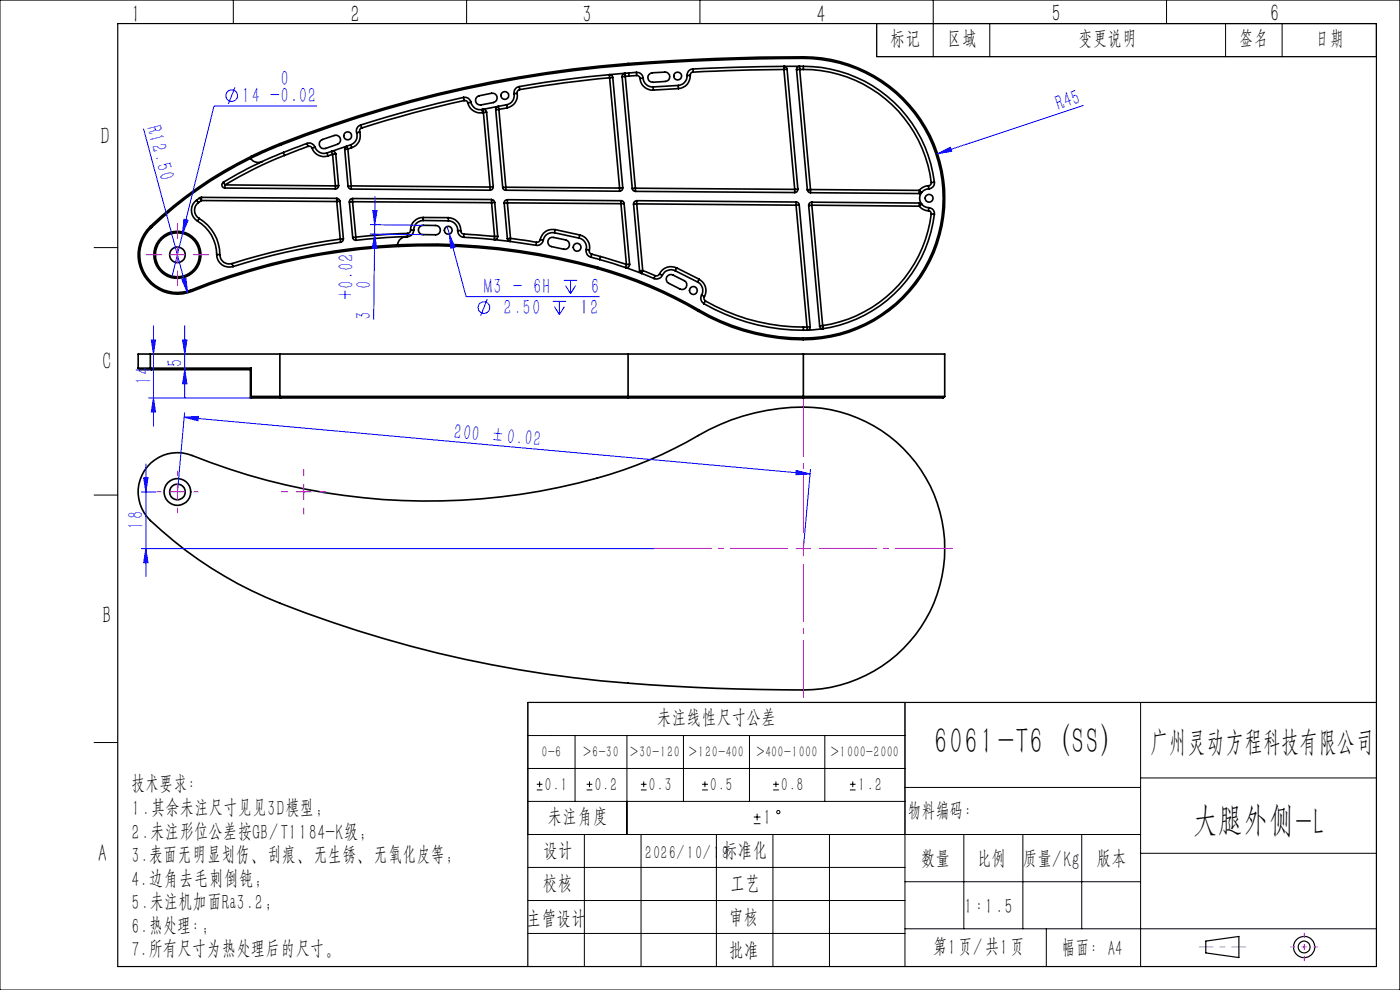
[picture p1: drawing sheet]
<svg xmlns="http://www.w3.org/2000/svg" width="297mm" height="210mm" viewBox="0 0 297 210" stroke-linecap="round" stroke-linejoin="round" font-family="sans-serif">
<g fill="none" stroke="#000" stroke-width=".35">
<path d="M109.1 19.9a2.02 2.02 0 0 1-1.6 2.3M109.7 19.8l-.6 .1M109.7 19.8a2.69 2.69 0 0 1-2.1 3.1M110.1 18.4a1.29 1.29 0 0 0-1 1.5M110.1 18.4l.1 .6M110.2 19a.67 .67 0 0 0-.5 .8M129.3 16.5a238 238 0 0 0-19.1 2.5M129.3 16.5l2.1 23.4M130 16.4a.61 .61 0 0 0-.7-.5v.6M130 16.4l-.7 .1M130 16.4l2.1 23.4M132 16.3l2.1 23.7"/>
<path d="M132.6 16.2v-.5a.5 .5 0 0 0-.6 .6M132.6 16.2l-.6 .1M132.6 16.2l2.2 23.7M133.2 13.5a256.2 256.2 0 0 0-73.8 17M133.2 13.5l.1 .3M133.3 13.8a253.6 253.6 0 0 0-73.8 17M133.4 15.5a243.2 243.2 0 0 0-23.3 2.9M133.4 15.5l.1 .6M133.5 16.1l-.9 .1M135 15.3a1.4 1.4 0 0 1 1.5 1.3M135 15.3l-1.6 .2M135 15.3l.1 .7"/>
<path d="M135.1 16a.73 .73 0 0 1 .7 .6M135.1 16l-1.6 .1M135.8 16.6a2.66 2.66 0 0 0 2.8 2.5M136.5 16.6a1.99 1.99 0 0 0 2.1 1.8M136.5 16.6h-.7M137.7 15.8l.7-.4 2.6-.1a.99 .99 0 0 1 1.1 .9 .99 .99 0 0 1-1 1.1l-2.6 .2a1 1 0 0 1-1-.6 1 1 0 0 1 .2-1.1zM138.6 18.4v.7M143.9 18.1v.7M143.9 18.1l-5.3 .3M143.9 18.8l-5.3 .3M145.8 16a2.06 2.06 0 0 1-1.9 2.1M146.4 16h-.6"/>
<path d="M146.4 16a2.66 2.66 0 0 1-2.5 2.8M147 14.6a1.27 1.27 0 0 0-1.2 1.4M147 14.6v.7M147 15.3a.6 .6 0 0 0-.6 .7M166.3 14.7l-19.3 .6M166.3 14.7l2.3 25.5M167 14.7a.49 .49 0 0 0-.7-.5v.5M167 14.7h-.7M167 14.7l2.3 25.4M169 14.8l2.3 25.5M169.7 14.7v-.1a.29 .29 0 0 0 0-.4 .29 .29 0 0 0-.4 0l-.3 .6M169.7 14.7l-.7 .1"/>
<path d="M169.7 14.7h.7M169.7 14.7l2.2 25.5M170.4 12.1a491.1 491.1 0 0 0-37.2 1.4M170.4 12.4a515 515 0 0 0-37.1 1.4M170.4 12.1a30 30 0 0 1 30 30 30 30 0 0 1-30 30M170.4 12.4a29.7 29.7 0 0 1 29.7 29.6 29.7 29.7 0 0 1-29.7 29.7M170.4 14.1l-14.6 .2-8.8 .3M170.4 14.1a28 28 0 0 1 27.8 24.6M170.4 14.1v.6M170.4 14.7a27.3 27.3 0 0 1 27.2 24M170.4 12.1v.3M47.4 38.7a.67 .67 0 0 0-.3 .7 .67 .67 0 0 0 .6 .5"/>
<path d="M47.4 38.7l.3 .5M47.7 39.2v.7M47.7 39.9l23.5 .2M47.7 39.2l23.5 .2M53.1 33.6a2.03 2.03 0 0 0 2.5 .7M53.1 33.6a85.4 85.4 0 0 0-21 14.7M53.3 33.2a86.1 86.1 0 0 0-21.4 14.8M53.3 33.2l-.2 .4M55.6 34.3l-3.1 1.5-5.1 2.9M59.4 30.5l-6.1 2.7M59.4 30.5l.1 .3M59.5 30.8l-6.4 2.8"/>
<path d="M60.1 32.3l-4.5 2M60.1 32.3l.3 .7M60.4 33a82.9 82.9 0 0 0-12.7 6.2M65.1 30.4l-5 1.9M65.1 30.4a1.35 1.35 0 0 1 1.8 .8M65.1 30.4l.3 .6M65.4 31a.69 .69 0 0 1 .8 .5M65.4 31l-5 2M66.2 31.5a2.69 2.69 0 0 0 3.4 1.6M66.9 31.2a1.98 1.98 0 0 0 2.5 1.2M66.9 31.2l-.7 .3M68.1 29.8l2.8-1.1a.99 .99 0 0 1 1.3 .6 .99 .99 0 0 1-.6 1.3l-2.6 .9a1 1 0 0 1-1.1-.5 1 1 0 0 1 .2-1.2z"/>
<path d="M69.4 32.4l.2 .7M70.6 32.7l-1 .4M70.6 32.7l.6 6.7M71.2 39.4v.7M71.2 32.7a.58 .58 0 0 0-.9-.5l.3 .5M71.2 32.7h-.6M71.2 32.7l.6 6.7M71.8 39.4a.66 .66 0 0 1-.6 .7M71.8 39.4h-.6M73.1 31.7l.7 7.8M73.8 31.6l-.1-.4a.25 .25 0 0 0-.4-.2 .25 .25 0 0 0-.1 .4l-.1 .3M73.8 31.6l-.7 .1"/>
<path d="M73.8 31.6l.7 7.8M73.8 39.5a.67 .67 0 0 0 .7 .6M74.4 30.7l.2 .6M74.4 30.7l-5 1.7M74.5 39.4v.7M74.5 39.4l-.7 .1M74.5 39.4l29.5 .3M74.6 31.3l-.8 .3M75.7 28.2a2.02 2.02 0 0 1-1.3 2.5M76.3 28a2.59 2.59 0 0 1-1.7 3.3M76.3 28l-.6 .2M76.5 26.5a1.31 1.31 0 0 0-.8 1.7"/>
<path d="M76.5 26.5l.2 .7M76.7 27.2a.65 .65 0 0 0-.4 .8M98.3 20.7a248.2 248.2 0 0 0-21.8 5.8M98.3 20.7a1.3 1.3 0 0 1 1.6 1M98.3 20.7l.2 .6M98.5 21.3a231.2 231.2 0 0 0-21.8 5.9M98.5 21.3a.62 .62 0 0 1 .7 .5M99.2 21.8a2.77 2.77 0 0 0 3.2 2.1M99.9 21.7a1.96 1.96 0 0 0 2.3 1.5M99.9 21.7l-.7 .1M101 20.7l.7-.4 2.6-.5a1.01 1.01 0 0 1 1.1 .8 1.01 1.01 0 0 1-.7 1.2l-2.6 .5a.99 .99 0 0 1-1.1-.5 .99 .99 0 0 1 0-1.1zM102.2 23.2l.2 .7"/>
<path d="M102.6 23.9l1.4 15.8M102.6 23.9h-.2M103.2 23.8a.73 .73 0 0 0-.8-.6l.2 .7M103.2 23.8l-.6 .1M103.2 23.8l1.4 15.8M104 39.7v.6M104.6 39.6a.67 .67 0 0 1-.6 .7M104.6 39.6l-.6 .1M105.2 23.3l1.4 16.4M105.8 23.2v-.1a.29 .29 0 0 0 0-.4 .29 .29 0 0 0-.4 0l-.2 .6M105.8 23.2l-.6 .1M105.8 23.2l1.5 16.5"/>
<path d="M106.6 39.7a.67 .67 0 0 0 .7 .6M107.3 39.7h-.7M107.3 39.7v.6M107.3 39.7l24.1 .2M107.5 22.2l.1 .7M107.5 22.2l-5.3 1M107.6 22.9l-1.8 .3M131.4 39.9v.7M132.1 39.8a.67 .67 0 0 1-.7 .8M132.1 39.8l-.7 .1M134.1 40a.66 .66 0 0 0 .7 .6M134.8 39.9l-.7 .1"/>
<path d="M134.8 39.9v.7M134.8 39.9l33.8 .3M197 39.4a2.7 2.7 0 0 0-2 1M197 39.4v.7M197.6 38.7a.61 .61 0 0 1-.6 .7M198.2 38.7a1.27 1.27 0 0 1-1.2 1.4M198.2 38.7h-.6M31.9 48a8.3 8.3 0 0 0-1.3 10.6 8.3 8.3 0 0 0 10.1 3.2M31.9 48l.2 .3M32.1 48.3a8 8 0 0 0-1.2 10.1 8 8 0 0 0 9.7 3.1M41.7 42.5a2.66 2.66 0 0 0 .2 4.4M41.7 42.5l.4 .5"/>
<path d="M41.9 46.9a8.2 8.2 0 0 1 4.1 7.1M42.1 43a2 2 0 0 0 .1 3.3M42.2 46.3l-.3 .6M42.2 46.3a9.1 9.1 0 0 1 4.4 7.7M42.3 42l-.6 .5M42.3 42l.4 .5M42.7 42.5l-.6 .5M42.7 42.5l28.7 .2M42.8 41.9l-.5 .1M42.8 41.9l-.1 .6M42.8 41.9l28.7 .2M46 54a2.67 2.67 0 0 0 3.5 2.5"/>
<path d="M46 54h.6M46.6 54a1.98 1.98 0 0 0 2.6 1.9M49.2 55.9l.3 .6M71.4 42.7l.8 8M71.5 42.1a.67 .67 0 0 1 .6 .6M71.5 42.1l-.1 .6M72.1 42.7h-.7M72.1 42.7l.7 8M72.2 50.7v.7M72.2 50.7a141.9 141.9 0 0 0-23 5.2M72.2 51.4a135.4 135.4 0 0 0-22.7 5.1M72.8 50.7a.74 .74 0 0 1-.6 .7"/>
<path d="M72.8 50.7h-.6M74.1 42.9l.7 7.5M74.5 40.1l29.5 .2M74.8 42.1a.67 .67 0 0 0-.7 .8M74.8 42.1v.7M74.8 42.8l-.7 .1M74.8 42.1l29.5 .2M74.8 42.8l.7 7.5M74.8 42.8l29.5 .2M74.8 50.4a.67 .67 0 0 0 .8 .6M75.5 50.3l.1 .7M75.5 50.3l-.7 .1"/>
<path d="M84.3 51.9a134.6 134.6 0 0 1 42.5 4.7M84.3 51.9a135.4 135.4 0 0 0-43.7 9.6M84.3 51.9l.3 .4M84.6 52.3a133.7 133.7 0 0 1 42.1 4.7M84.6 52.3a132.3 132.3 0 0 0-43.9 9.5M86.2 50.2a2.02 2.02 0 0 0-1.9 1.7M86.2 50.2h.3M86.2 50.2l-4 .2-6.6 .6M86.4 49.5l-4.1 .2-6.8 .6M86.4 49.5l.1 .7M87.1 48.8a.73 .73 0 0 1-.7 .7M87.1 48.8h.7"/>
<path d="M87.8 48.8a1.39 1.39 0 0 1-1.3 1.4M89.1 48.1l.7-.3h2.6a.99 .99 0 0 1 1 1 .99 .99 0 0 1-1 1h-2.7a.97 .97 0 0 1-.9-.6 .97 .97 0 0 1 .3-1.1zM89.8 46.8a1.99 1.99 0 0 0-2 2M89.8 46.1a2.65 2.65 0 0 0-2.7 2.7M89.8 46.1v.7M89.8 46.8h5.3M89.8 46.1l5.3 .1M95.1 46.8a1.99 1.99 0 0 1 2 2.1M95.1 46.2a2.71 2.71 0 0 1 2.7 2.8M95.1 46.2v.6M97.1 48.9a1.39 1.39 0 0 0 1.3 1.4M97.1 48.9l.7 .1"/>
<path d="M97.8 49a.66 .66 0 0 0 .6 .7M98.4 50.3a140.4 140.4 0 0 1 15.3 1.7M98.4 49.7l6.5 .5M98.4 49.7v.6M104.3 42.3a.66 .66 0 0 1 .7 .7M104.3 42.3v.7M104.3 43l.6 7.2M105 43h-.7M105 43l.6 7.1M105.6 50.1a.54 .54 0 0 1-.8 .6l.1-.5M105.6 50.1l-.7 .1M107 43.1l.6 7.5"/>
<path d="M107.3 40.3l24.1 .3M107.6 42.4a.67 .67 0 0 0-.6 .7M107.6 43l-.6 .1M107.6 42.4v.6M107.6 42.4l24.1 .2M107.6 43l24.1 .2M107.6 43l.7 7.6M108.3 50.6l-.1 .6a.6 .6 0 0 1-.6-.6M108.3 50.6l5.5 .8M108.3 50.6h-.7M113.8 51.4l-.1 .6M114.6 50.8a.66 .66 0 0 1-.8 .6"/>
<path d="M114.6 50.8l.7 .2M115.3 51a1.35 1.35 0 0 1-1.6 1M116.4 50.8l.7-.5 2.9 .6a1.01 1.01 0 0 1 .8 1.2 1.01 1.01 0 0 1-1.2 .8l-2.6-.6a1.01 1.01 0 0 1-.6-1.5zM117.7 49.4a1.98 1.98 0 0 0-2.4 1.6M117.7 49.4l5.1 1.1M117.8 48.7l-.1 .7M117.8 48.7a2.7 2.7 0 0 0-3.2 2.1M117.8 48.7l5.2 1.1M122.8 50.5a1.97 1.97 0 0 1 1.6 2.4M123 49.8l-.2 .7M123 49.8a2.72 2.72 0 0 1 2 3.3M124.4 52.9a1.44 1.44 0 0 0 .9 1.7"/>
<path d="M124.4 52.9l.6 .2M125 53.1a.67 .67 0 0 0 .5 .8M125.3 54.6l1.9 .5M125.5 53.9l-.2 .7M125.5 53.9l1.9 .5M126.7 57a91.5 91.5 0 0 1 21.4 9M126.8 56.6a89.6 89.6 0 0 1 21.5 9.1M126.8 56.6l-.1 .4M127.2 55.1a86 86 0 0 1 11.5 4M127.4 54.4l5.5 1.7M127.4 54.4l-.2 .7M131.7 42.6a.67 .67 0 0 1 .7 .6"/>
<path d="M131.7 42.6v.6M131.7 43.2l1.2 12.9M132.4 43.2h-.7M132.4 43.2l1.2 12.8M133.6 56a.6 .6 0 0 1-.3 .6 .6 .6 0 0 1-.6 .1l.2-.6M133.6 56l-.7 .1M134.4 43.3l1.3 14.2M134.8 40.6l33.8 .2M135.1 42.6a.67 .67 0 0 0-.7 .7M135.1 42.6v.6M135.1 43.2l-.7 .1M135.1 42.6l33.8 .3"/>
<path d="M135.1 43.2l33.8 .3M135.1 43.2l1.2 14.2M136.3 57.4l-.2 .6-.4-.5M136.3 57.4l2.7 1.1M136.3 57.4l-.6 .1M139 58.5l-.3 .6M139.9 58.1a.73 .73 0 0 1-.9 .4M139.9 58.1l.6 .3M140.5 58.4a1.38 1.38 0 0 1-1.8 .7M141.7 58.5l.3-.2h.8l2.4 1.2a.99 .99 0 0 1 .4 1.4 .99 .99 0 0 1-1.3 .4l-2.4-1.2a.99 .99 0 0 1-.2-1.6zM143.2 57.4a2.08 2.08 0 0 0-2.7 1M143.2 57.4l4.8 2.4"/>
<path d="M143.5 56.8a2.69 2.69 0 0 0-3.6 1.3M143.5 56.8l-.3 .6M143.5 56.8l4.8 2.4M148 59.8a1.97 1.97 0 0 1 .8 2.8M148.3 59.2l-.3 .6M148.3 59.2a2.72 2.72 0 0 1 1.1 3.7M168.6 40.2v.6M168.9 42.9a.67 .67 0 0 1 .6 .6M168.9 42.9v.6M168.9 43.5l2.3 25.9M169.3 40.1a.66 .66 0 0 1-.7 .7M169.3 40.1l-.7 .1"/>
<path d="M169.5 43.5h-.6M169.5 43.5l2.4 25.8M171.3 40.3a.67 .67 0 0 0 .6 .6M171.6 43.6l2.3 25.5M171.9 40.2l-.6 .1M171.9 40.2v.7M171.9 40.9l23.1 .2M171.9 40.2l23.1 .2M172.2 42.9a.66 .66 0 0 0-.6 .7M172.2 42.9v.6M172.2 43.5l-.6 .1M172.2 42.9l22.8 .2"/>
<path d="M172.2 43.5l22.8 .2M172.2 43.5l2.3 25.6M195 40.4l.5 .4-.5 .3M195 43.1l.5 .2-.5 .4M195 43.1v.6M195 40.4v.7M195 43.7a2.7 2.7 0 0 0 2 1M197 44.7a.61 .61 0 0 1 .6 .7M197 44.1a1.22 1.22 0 0 1 1.2 1.4M197 40.1a1.99 1.99 0 0 0-1.9 2 1.99 1.99 0 0 0 1.9 2M197 44.1v.6M197.6 45.4l.6 .1"/>
<path d="M197.6 45.4a27.3 27.3 0 0 1-23.1 23.7M198.2 45.5a28 28 0 0 1-27.8 24.6M29.3 78.1h2.6M29.3 78.1a.97 .97 0 0 0 1.1 .3h1.7M31.9 78.1h21.4M31.9 75.1h27.5M31.9 75.1h-2.6v3M31.9 75.1v3M31.9 78.1l.2 .3M32.1 78.4h21M40.6 61.5l.1 .3M53.1 78.4v6"/>
<path d="M53.3 78.1v6M53.3 78.1l-.2 .3M59.4 75.1h73.8M59.4 75.1v9M133.2 75.1h37.2M133.2 75.1v9M148.1 66a44.5 44.5 0 0 0 22.3 6.1M148.3 65.7a43.9 43.9 0 0 0 22.1 6M148.3 65.7l-.2 .3M148.8 62.6a1.45 1.45 0 0 0 .5 1.8M148.8 62.6l.6 .3M149.3 64.4a42.4 42.4 0 0 0 21.1 5.7"/>
<path d="M149.4 62.9a.71 .71 0 0 0 .2 .9M149.6 63.8l-.3 .6M149.6 63.8a41.5 41.5 0 0 0 20.8 5.6M170.4 75.1h30v9M170.4 75.1v9.3M170.4 69.4v.7M170.4 69.4h.8M170.4 71.7v.4M171.9 69.3a.51 .51 0 0 1-.7 .6v-.5M171.9 69.3l-.7 .1M174.5 69.1l.1 .5a.51 .51 0 0 1-.7-.5M174.5 69.1h-.6"/>
<path d="M32 98.2a8.3 8.3 0 0 1 8.7-1.6 133.4 133.4 0 0 0 94.3 2.1 104.3 104.3 0 0 0 15.4-7.6 42.8 42.8 0 0 1 25.9-4.2 30 30 0 0 1 24 32.4 30 30 0 0 1-29.9 27.1 440.3 440.3 0 0 1-48.8-2.7 252 252 0 0 1-65.3-17 83.7 83.7 0 0 1-25.1-17.1 8.3 8.3 0 0 1 .8-11.4zM53.1 84.4h.1M53.1 84.4h6.4M53.3 84.1h6.1M53.3 84.1l-.2 .3M59.4 84.1h73.8M59.4 84.1l.1 .3M59.5 84.4h73.8M133.2 84.1h67.2M133.2 84.1l.1 .3M133.3 84.4h37.1M200.4 84.1l-.3 .3h-29.7"/>
<circle cx="143.8" cy="16.1" r=".82"/>
<circle cx="73.8" cy="28.8" r=".84"/>
<circle cx="107.1" cy="20.3" r=".83"/>
<circle cx="37.6" cy="54.1" r="5"/>
<circle cx="37.6" cy="54.1" r="1.66"/>
<circle cx="37.6" cy="54" r="4.7"/>
<circle cx="95.1" cy="48.8" r=".84"/>
<circle cx="122.4" cy="52.5" r=".83"/>
<circle cx="197.1" cy="42.1" r=".84"/>
<circle cx="147.1" cy="61.6" r=".84"/>
<circle cx="37.6" cy="104.3" r="1.67"/>
<circle cx="37.6" cy="104.4" r="2.83"/>
</g>
<g fill="none" stroke="#00f" stroke-width=".21">
<path d="M49.8 18.5l-1.4 3.5M30.4 27.3l9.4 34.8M67.3 22.5h-21.9l-8.9 36.1M198.9 32.6l2.7-1.4 .3 .9zM229.9 22.4l-31 10.2M38.6 59.3l.8-.2 .4 3zM39 46.5l.9 .2-1.2 2.8zM78.5 49.7l11.2 .1M78.5 47.7l11.3 .1M79.1 44.7h.9l-.5 3zM79.5 47.7v2M79.5 49.7l-.2 18.1"/>
<path d="M79.5 49.7l.4 3h-.9zM79.6 41.7l-.1 6M94.9 48l.4 1.7M95.3 49.7l1.2 2.7-.9 .3zM95.3 49.7l3.6 13.2h28.3M119.6 59.5h2.8M121 59.5v2.8M32.1 72.1h.9l-.4 3zM32.6 69.1v21.3M38.7 72.1h1l-.5 3zM39.2 78.4l.5 3h-1zM39.2 69.1v15.3"/>
<path d="M103.4 63.5l-1.4 3.5M117.3 63.9h2.8M117.6 65l1.1 1.7M118.7 63.9v2.8M119.7 65l-1 1.7M120 60.6l1 1.7M122.1 60.6l-1.1 1.7M30.9 98.3v24.1M31.5 84.4h21.6M32.6 84.4l.4 3h-.9zM39.1 88.5l3-.2-.1 .9zM39.1 88.5l132.8 12"/>
<path d="M39.2 87.5l-1.6 16.8M168.9 99.8l3 .7-3.1 .2zM171.9 99.5l-1.5 16.9M29.9 104.3h3.2M29.9 116.4h108.8M30.5 101.3h.9l-.5 3zM30.9 116.4l.5 3h-.9z"/>
<circle cx="49.1" cy="20.3" r="1.24"/>
<circle cx="102.7" cy="65.2" r="1.23"/>
</g>
<g fill="none" stroke="#000" stroke-width=".21">
<path d="M0 0h297v210h-297zM49.5 0v5M99 0v5M148.5 0v5M186 5h106v7h-106zM198 0v12M210 5v7M247.5 0v5M260 5v7M272 5v7M20 52.5h5M20 105h5"/>
<path d="M20 157.5h5M112 156h80M122 156v14M133 156v21M145 156v14M159 156v14M175 156v14M242 149v56M112 163h80M112 170h80M113.9 167.6h1.2M113.9 166.4h1.2"/>
<path d="M114.5 165.8v1.2M124 177v28M124.5 167.6h1.2M124.5 166.4h1.2M125.1 165.8v1.2M136 167.6h1.2M136 166.4h1.2M136 177v28M136.6 165.8v1.2M148.9 167.6h1.3M148.9 166.4h1.3M149.5 165.8v1.2"/>
<path d="M152 177v28M159.9 174.7h1.4M159.9 173.3h1.4M160.6 172.6v1.4M164 177v28M164 167.6h1.2M164 166.4h1.2M164.6 165.8v1.2M176 177v28M180.3 167.6h1.2M180.3 166.4h1.2M180.9 165.8v1.2"/>
<path d="M192 167h50M204.5 177v20M217 177v20M229.5 177v20M242 177h-130v-28h80v56M242 165h50M112 198h80M112 191h80M112 184h80M192 197h100M192 187h50M222 197v8"/>
<path d="M242 181h50"/>
<circle cx="165.1" cy="172.3" r=".36"/>
</g>
<g fill="none" stroke="#000" stroke-width=".25">
<path d="M25 5h267v200h-267zM292 149h-180v56M255.8 199.6l7-1v4.5l-7-1z"/>
<circle cx="276.7" cy="200.9" r="2.25"/>
<circle cx="276.7" cy="200.9" r="1.24"/>
</g>
<path d="M276.7 197.9v6M273.7 200.9h6" fill="none" stroke="#f0f" stroke-width=".21" stroke-dasharray="30.5 1.3 1.3 1.3" stroke-dashoffset="29.4" stroke-linecap="butt"/>
<path d="M254.3 200.9h10" fill="none" stroke="#f0f" stroke-width=".21" stroke-dasharray="30.5 1.3 1.3 1.3" stroke-dashoffset="27.4" stroke-linecap="butt"/>
<path d="M34.3 54h-3.3M37.7 50.7v-3.3M37.7 57.4v3.3M41 54h3.3M34.3 104.3h-1.1M37.7 101v-1.2M37.7 107.7v1.1M41 104.3h1.2M61.1 104.3h-1.5M64.5 101v-1.5M64.5 107.7v1.5M67.8 104.3h1.5" fill="none" stroke="#f0f" stroke-width=".21" stroke-dasharray="30.5 1.3 1.3 1.3" stroke-linecap="butt"/>
<path d="M167.1 116.3h-28.3M170.4 113v-28.3M170.4 119.7v28.3M173.8 116.3h28.3" fill="none" stroke="#f0f" stroke-width=".21" stroke-dasharray="30.5 1.3 1.3 1.3" stroke-dashoffset="18.2" stroke-linecap="butt"/>
<path d="M36 54h3.3M37.6 52.4v3.3M36 104.3h3.3M37.6 102.7v3.3M62.8 104.3h3.3M64.5 102.7v3.3M168.8 116.4h3.3M170.4 114.7v3.3" fill="none" stroke="#f0f" stroke-width=".21"/>
<g fill="#00f">
<path d="M38.6 59.3l.8-.2 .4 3z"/>
<path d="M198.9 32.6l2.7-1.4 .3 .9z"/>
<path d="M38.7 72.1h1l-.5 3zM39.2 78.4l.5 3h-1zM32.1 72.1h.9l-.4 3zM32.6 84.4l.4 3h-.9z"/>
<path d="M39 46.5l-.3 3 1.2-2.8zM95.3 49.7l.3 3 .9-.3z"/>
<path d="M79.1 44.7h.9l-.5 3zM79.5 49.7l.4 3h-.9z"/>
<path d="M30.5 101.3h.9l-.5 3zM30.9 116.4l.5 3h-.9z"/>
<path d="M39.1 88.5l3-.2-.1 .9zM168.9 99.8l3 .7-3.1 .2z"/>
</g>
<g font-size="7.3">
<text x="198.1" y="160.3">6061-T6 (SS)</text>
<text x="253" y="177.5">大腿外侧-L</text>
</g>
<text font-size="6.1" x="243.8" y="160.3">广州灵动方程科技有限公司</text>
<g font-size="4.9">
<text x="27.7" y="5">1</text>
<text x="74.4" y="5">2</text>
<text x="123.5" y="5">3</text>
<text x="173.2" y="5">4</text>
<text x="223.1" y="4.9">5</text>
<text x="269.4" y="4.9">6</text>
<text x="21.3" y="30.9">D</text>
<text x="21.7" y="78.7">C</text>
<text x="21.7" y="132.5">B</text>
<text x="20.7" y="183.1">A</text>
</g>
<g font-size="4.3">
<text x="188.9" y="10.2">标记</text>
<text x="200.9" y="10.2">区域</text>
<text x="228.7" y="10.2">变更说明</text>
<text x="262.9" y="10.2">签名</text>
<text x="278.9" y="10.2">日期</text>
<text x="139.3" y="154.2">未注线性尺寸公差</text>
<text x="27.9" y="168.3">技术要求：</text>
<text x="27.9" y="173.3">1.其余未注尺寸见见3D模型；</text>
<text x="192.6" y="173.9">物料编码：</text>
<text x="27.9" y="178.3">2.未注形位公差按GB/T1184-K级；</text>
<text x="116.2" y="175.2">未注角度</text>
<text x="161.8" y="175.2">1</text>
<text x="27.9" y="183.3">3.表面无明显划伤、刮痕、无生锈、无氧化皮等；</text>
<text x="115.2" y="182.5">设计</text>
<text x="153.3" y="182.5">标准化</text>
<text x="195.3" y="184.2">数量</text>
<text x="207.2" y="184.2">比例</text>
<text x="216.9" y="184.2">质量/Kg</text>
<text x="232.6" y="184.2">版本</text>
<text x="27.9" y="188.3">4.边角去毛刺倒钝;</text>
<text x="115.2" y="189.5">校核</text>
<text x="154.9" y="189.5">工艺</text>
<text x="27.9" y="193.3">5.未注机加面Ra3.2；</text>
<text x="111.6" y="196.9">主管设计</text>
<text x="154.6" y="196.5">审核</text>
<text x="204.5" y="194">1:1.5</text>
<text x="27.9" y="198.3">6.热处理:；</text>
<text x="27.9" y="203.3">7.所有尺寸为热处理后的尺寸。</text>
<text x="154.6" y="203.5">批准</text>
<text x="197.9" y="202.8">第1页/共1页</text>
<text x="225.2" y="203.1">幅面：A4</text>
</g>
<g font-size="4.3" fill="#00f">
<text x="51.2" y="22.1">14 -0.02</text>
<text x="59.5" y="18.4">0</text>
<text x="224.6" y="23.8" transform="rotate(-18 224.6 23.8)">R45</text>
<text x="30.8" y="27.2" transform="rotate(75 30.8 27.2)">R12.50</text>
<text x="75.2" y="63.6" transform="rotate(-89 75.2 63.6)">+0.02</text>
<text x="79" y="61.4" transform="rotate(-89 79 61.4)">0</text>
<text x="102.6" y="62.7">M3 - 6H</text>
<text x="125.4" y="62.7">6</text>
<text x="78.9" y="67.8" transform="rotate(-89 78.9 67.8)">3</text>
<text x="106.8" y="67.1">2.50</text>
<text x="123" y="67.1">12</text>
<text x="38.9" y="77.7" transform="rotate(-90 38.9 77.7)">5</text>
<text x="32.3" y="81.7" transform="rotate(-90 32.3 81.7)">14</text>
<text x="96.1" y="93.3" transform="rotate(5 96.1 93.3)">200 ±0.02</text>
<text x="30.6" y="112.4" transform="rotate(-90 30.6 112.4)">18</text>
</g>
<g font-size="3.6">
<text x="115.5" y="168">0.1</text>
<text x="126.1" y="168">0.2</text>
<text x="137.6" y="168">0.3</text>
<text x="150.6" y="168">0.5</text>
<text x="165.7" y="168">0.8</text>
<text x="182" y="168">1.2</text>
<text x="136.8" y="182.5">2026/10/19</text>
</g>
<g font-size="3">
<text x="114.9" y="160.7">0-6</text>
<text x="123.7" y="160.7">&gt;6-30</text>
<text x="133.7" y="160.7">&gt;30-120</text>
<text x="146.1" y="160.7">&gt;120-400</text>
<text x="160.5" y="160.7">&gt;400-1000</text>
<text x="176.2" y="160.7">&gt;1000-2000</text>
</g>
</svg>
